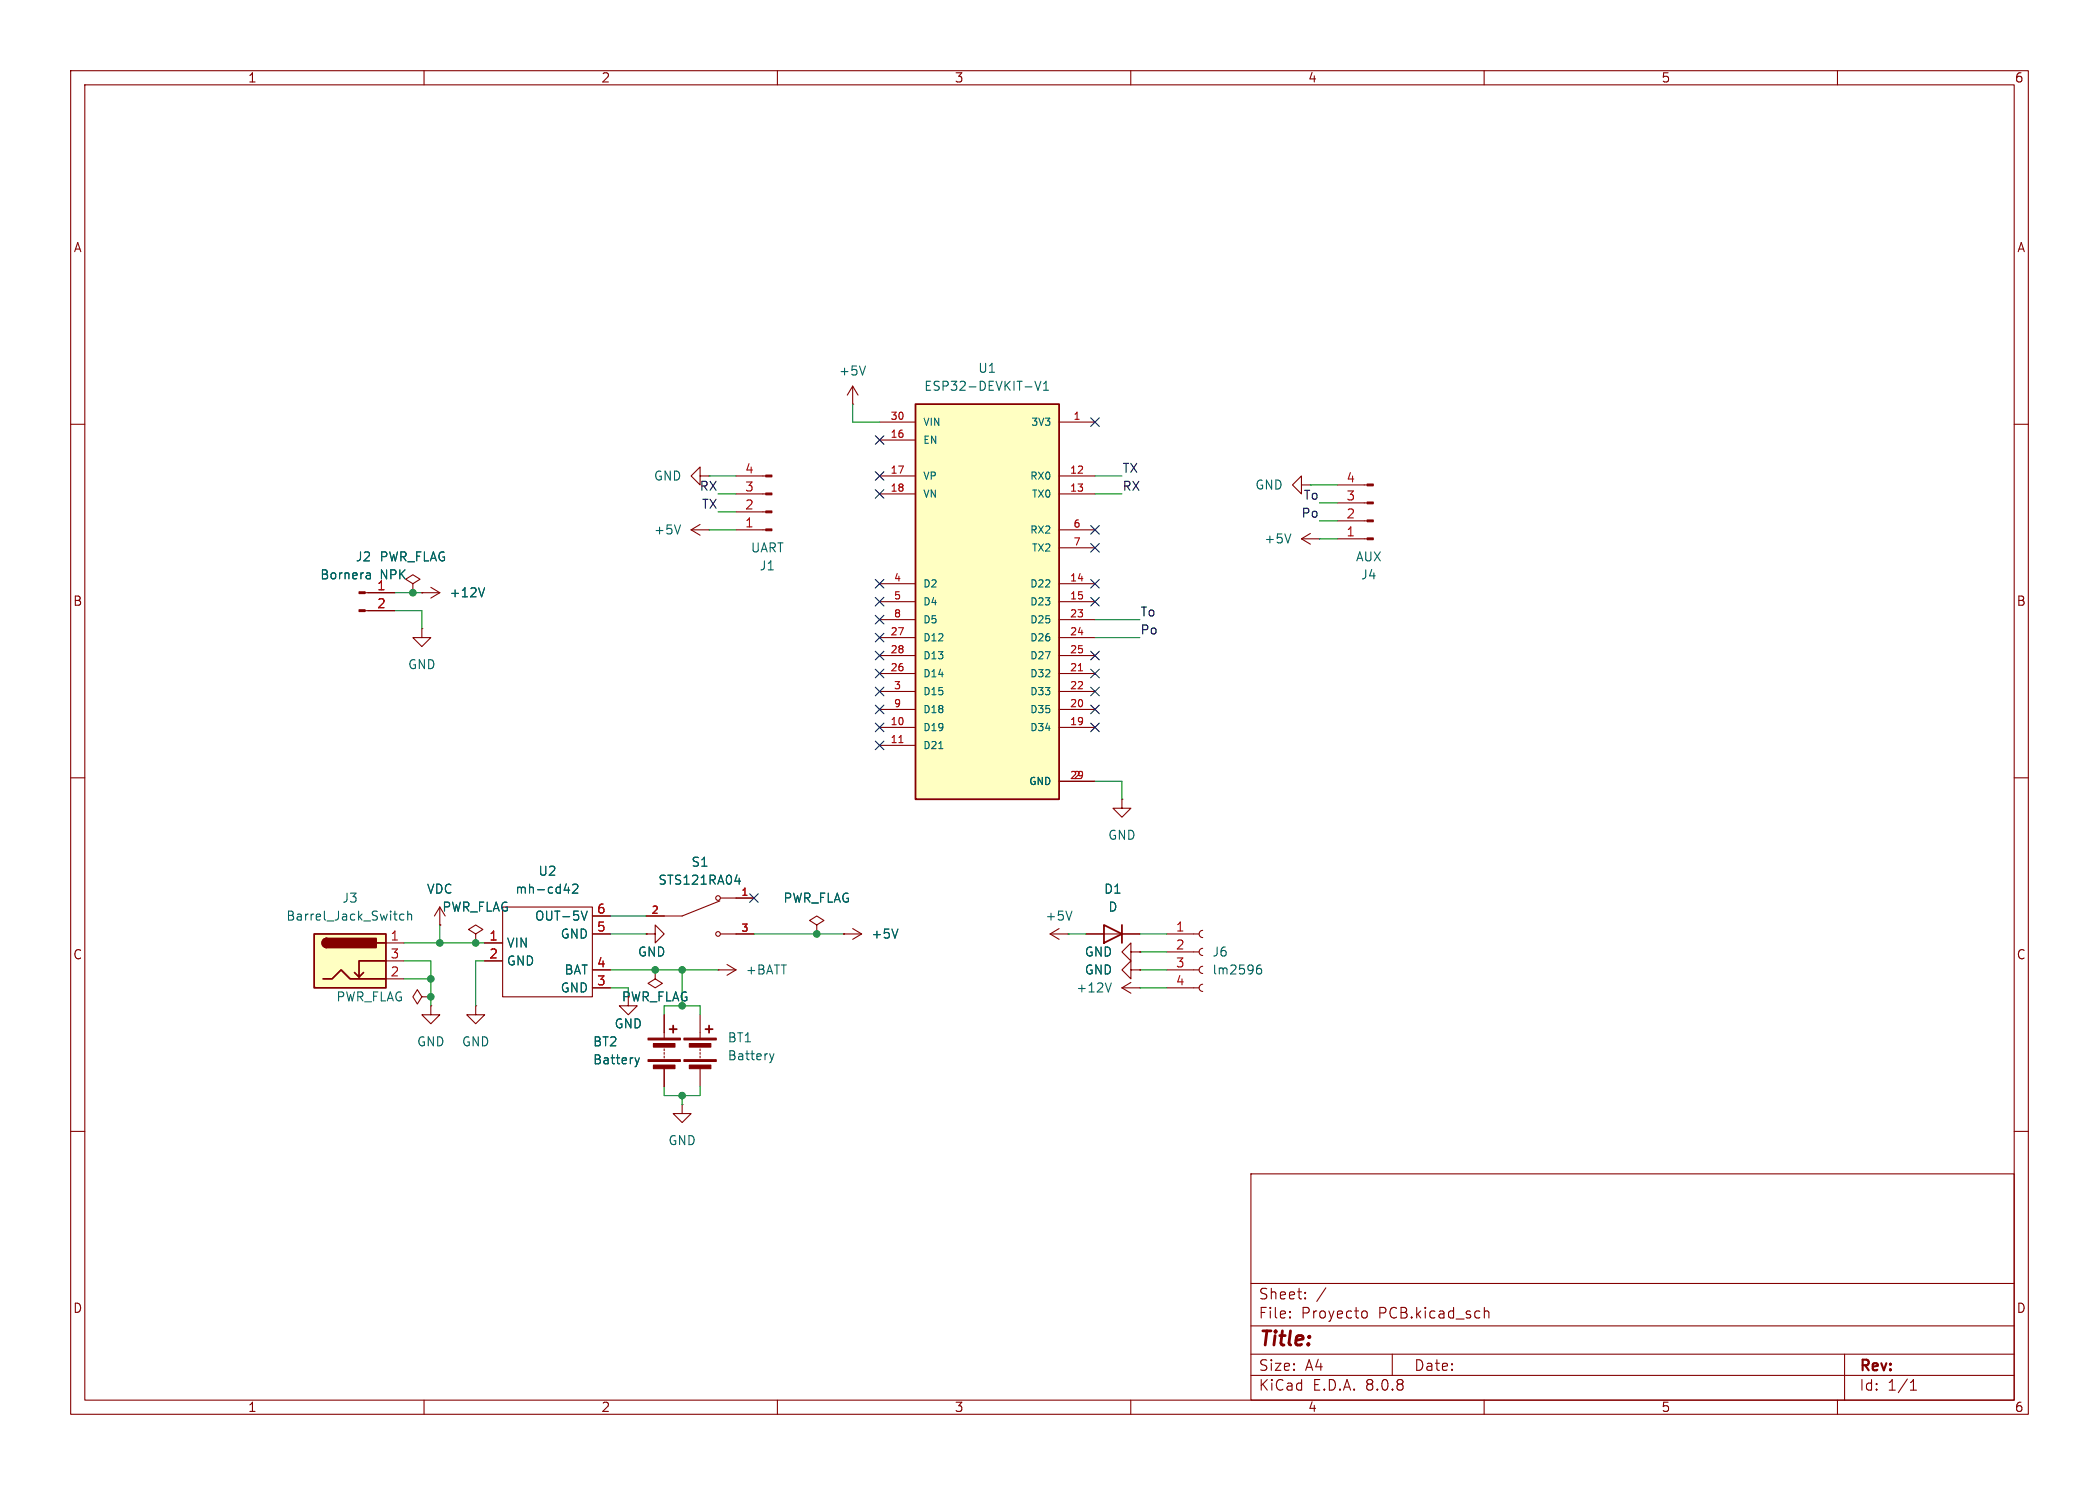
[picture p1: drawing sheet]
<svg xmlns="http://www.w3.org/2000/svg" width="297mm" height="210mm" viewBox="0 0 297 210" stroke-linecap="round" stroke-linejoin="round" font-family="sans-serif">
<g fill="none" stroke="#840000" stroke-width=".15">
<path d="M10 10h277v190h-277zM12 12h273v186h-273zM60 10v2M110 10v2M160 10v2M210 10v2M260 10v2M120.6 57.2h.1M120.6 54.6l-.7 1.3M120.6 54.6v2.6M120.6 54.6l.8 1.3M10 60h2"/>
<path d="M285 60h2M51.7 86.4h4.2M51.7 83.8h4.2M59.7 83.8h.1M59.7 83.8h2.5M61 83.1l1.2 .7M62.2 83.8l-1.2 .8M10 110h2M285 110h2M61.5 129.5l.7-1.2v2.5M62.2 130.8h.1M67.3 132.1l1-.7-1-.6-1 .6 1 .7v1.3"/>
<path d="M67.3 133.4h.1M68.6 133.4h2.5M68.6 135.9h2.5M71.1 128.3h12.7v12.7h-12.7zM83.8 137.2h2.6M83.8 139.7h2.6M83.8 132.1h2.6M83.8 129.5h2.6M92.7 137.2v1.2l1 .7-1 .6-1-.6 1-.7M92.7 137.2h.1M101.6 137.2h.1M101.6 137.2h2.5"/>
<path d="M102.9 136.4l1.2 .8M104.1 137.2l-1.2 .7M88.9 141v1.2h1.3l-1.3 1.3-1.3-1.3h1.3M94 143.5v3.3M94 148.3v.3M94 148.8v.3M94 149.4v.2M94 151.1v2.6M10 160h2M177 166h108v32h-108zM285 160h2M60 198v2"/>
<path d="M110 198v2M160 198v2M177 194.5h108M177 191.5h108M177 187.5h108M177 181.5h108M182.5 186.3h.1l-.1 .1M182.5 186.3v.1M182.5 185.5v.1M182.5 185.5h.1l-.1 .1M184.7 183.6v.1M184.7 183.6h-.1l.1 .1"/>
<path d="M184.7 182.8v.1M184.7 182.8h-.1l.1 .1M187.6 182.1l-1.3 2M193 185.4a.41 .41 0 0 1 .5 .3v.4a.41 .41 0 0 1-.5 .3M197 191.5v3M210 198v2M210 184.9v1.5M210 185.5a.37 .37 0 0 1 .7 .1v.8M260 198v2M261 191.5v6.5M270.3 196.6h.9M270.3 195.5l.4-.4v1.5"/>
</g>
<path d="M122.5 51.8l-.5 1.2M52 81l.3 .1 .1 .8M52.4 81.8l-.4 .1M52.4 81.3l-.4 .1M68.6 83.1l-.5 1.3M79.8 125.9h.8M80.4 125.5v.8M81 125.2l.2-.2h.3l.2 .2 .1 .2-.1 .2-.7 .7h.8M83.1 128.8l-.4 1.3M89.9 149.6l.3 .8M90.2 150.4l-.2 .4M90.5 149.6l-.3 .8" fill="none" stroke="#006464" stroke-width=".15"/>
<g fill="#840000" stroke="#840000" stroke-width=".15">
<path d="M50.8 86.2h.9v.3h-.9z"/>
<path d="M50.8 83.7h.9v.2h-.9z"/>
<path d="M91.7 149.9h4.6v.2h-4.6z"/>
<path d="M91.7 146.8h4.6v.3h-4.6z"/>
<path d="M92.5 150.6h3v.5h-3z"/>
<path d="M92.5 147.6h3v.5h-3z"/>
</g>
<path d="M94.7 145.5h1.1M95.2 145v1.1" fill="none" stroke="#840000" stroke-width=".25"/>
<path d="M44.4 132.1h10.2v7.6h-10.2z" fill="#ffffc2"/>
<path d="M44.4 132.1h10.2v7.6h-10.2zM45.7 138.4h1.3l1.3-1.2 1.2 1.2h5.1M46.2 132.7a.64 .64 0 0 0-.6 .7 .64 .64 0 0 0 .6 .6M51.4 137.5l-.6 .7M53.3 133.4h1.3M54.6 135.9h-3.8v2.3l-.6-.7M99.8 145.5h1M100.3 145v1.1" fill="none" stroke="#840000" stroke-width=".25"/>
<g fill="#840000" stroke="#840000" stroke-width=".25">
<path d="M45.8 132.9l.4-.2v1.3a.63 .63 0 0 1-.6-.4 .63 .63 0 0 1 .2-.7z"/>
<path d="M46.2 132.7h7v1.3h-7z"/>
</g>
<g fill="none" stroke="#840000" stroke-width=".15">
<path d="M184.1 68.6v-1.3l-1.2 1.3 1.2 1.3v-1.3h1.3M184.1 76.2l1.3 .8M184.1 76.2h2.6M185.4 68.6h.1M185.4 75.4l-1.3 .8M186.7 76.2h.1M189.2 76.2h4.2M189.2 68.6h4.2M189.2 71.1h4.2M189.2 73.7h4.2M58.4 82.6l1-.7-1-.6-1 .6 1 .7v1.2M58.4 83.8h.1"/>
<path d="M158.7 113v1.3h1.3l-1.3 1.3-1.2-1.3h1.2M158.7 113h.1M54.6 133.4h2.5M54.6 138.4h2.5M54.6 135.9h2.5M101.9 127.4l-5.4 2.1h-5.1M102 132.1h4.7M102 127h4.7M115.6 130.8l1-.6-1-.7-1 .7 1 .6v1.3M115.6 132.1h.1M119.4 132.1h.1M119.4 132.1h2.5"/>
<path d="M120.6 131.3l1.3 .8M121.9 132.1l-1.3 .7M148.6 132.1l1.3 .7M148.6 132.1h2.5M149.9 131.3l-1.3 .8M151.1 132.1h.1M160 134.6v-1.2l-1.3 1.2 1.3 1.3v-1.3h1.3M160 137.2v-1.3l-1.3 1.3 1.3 1.2v-1.2h1.3M161.3 134.6h.1M161.3 137.2h.1M165.1 132.1h4.6M165.1 139.7h4.6"/>
<path d="M165.1 137.2h4.6M165.1 134.6h4.6M170.2 139.2a.51 .51 0 0 0-.5 .5 .51 .51 0 0 0 .5 .5M170.2 136.7a.51 .51 0 0 0-.5 .5 .51 .51 0 0 0 .5 .5M170.2 134.1a.51 .51 0 0 0-.5 .5 .51 .51 0 0 0 .5 .5M170.2 131.6a.51 .51 0 0 0-.5 .5 .51 .51 0 0 0 .5 .5M59.7 141l-.6-1-.7 1 .7 1 .6-1h1.3M61 141h.1M61 142.2v1.3h1.2l-1.2 1.3-1.3-1.3h1.3M61 142.2h.1M67.3 142.2v1.3h1.3l-1.3 1.3-1.3-1.3h1.3M67.3 142.2h.1"/>
<path d="M96.5 156.2v1.3h1.3l-1.3 1.3-1.3-1.3h1.3M96.5 156.2h.1M99.1 143.5v3.3M99.1 148.3v.3M99.1 148.8v.3M99.1 149.4v.2M99.1 151.1v2.6"/>
<circle cx="101.6" cy="132.1" r=".33"/>
<circle cx="101.6" cy="127" r=".33"/>
</g>
<g fill="none" stroke="#006464" stroke-width=".15">
<path d="M182.6 75.5l-.4 1.3M57.1 129.3h-.3l-.3 .2v.4l.2 .2h.4M57.7 129.4l.2-.1h.3v.8M57.7 128.8v1.3M104 124.6h.8M104.6 124.2v.8M127.1 131.4l-.5 1.3M151.7 128.8l-.4 1.3M177.8 137.2l.2-.2h.3l.2 .2v.3l-.2 .2h-.4l-.1-.2M178.4 136.5a.5 .5 0 0 0-.6 .5M108.9 149l.3 .9M109.2 149.9l-.2 .3"/>
<path d="M109.5 149l-.3 .9"/>
</g>
<g fill="#840000" stroke="#840000" stroke-width=".15">
<path d="M96.8 149.9h4.5v.2h-4.5z"/>
<path d="M96.8 146.8h4.5v.3h-4.5z"/>
<path d="M97.5 150.6h3.1v.5h-3.1z"/>
<path d="M97.5 147.6h3.1v.5h-3.1z"/>
<path d="M193.4 68.5h.9v.2h-.9z"/>
<path d="M193.4 71h.9v.2h-.9z"/>
<path d="M193.4 73.5h.9v.3h-.9z"/>
<path d="M193.4 76.1h.9v.2h-.9z"/>
</g>
<path d="M129.5 57.2h20.4v55.8h-20.4z" fill="#ffffc2"/>
<path d="M129.5 57.2h20.4v55.8h-20.4zM156.2 130.8l2.5 1.3-2.5 1.3zM158.7 130.8v2.6" fill="none" stroke="#840000" stroke-width=".25"/>
<g fill="none" stroke="#840000" stroke-width=".15">
<path d="M124.5 59.7h5M149.9 59.7h5M97.8 74.9h2.5M97.8 74.9l1.3 .8M99.1 67.3v-1.3l-1.3 1.3 1.3 1.3v-1.3h1.2M99.1 74.2l-1.3 .7M100.3 74.9h.1M100.3 67.3h.1M104.1 67.3h4.3M104.1 69.9h4.3M104.1 74.9h4.3M104.1 72.4h4.3"/>
<path d="M124.5 67.3h5M124.5 69.9h5M124.5 62.2h5M149.9 67.3h5M149.9 69.9h5M149.9 74.9h5M149.9 77.5h5M52.1 83.8h3.8M52.1 86.4h3.8M58.4 83.8h.1M59.7 88.9v1.3h1.3l-1.3 1.2-1.3-1.2h1.3M59.7 88.9h.1"/>
<path d="M59.7 83.8h.1M124.5 82.6h5M124.5 85.1h5M124.5 95.3h5M124.5 97.8h5M124.5 87.6h5M124.5 90.2h5M124.5 92.7h5M149.9 82.6h5M149.9 85.1h5M149.9 95.3h5M149.9 97.8h5"/>
<path d="M149.9 87.6h5M149.9 90.2h5M149.9 92.7h5M124.5 102.9h5M124.5 105.4h5M124.5 100.3h5M149.9 102.9h5M149.9 110.5h5M149.9 100.3h5M62.2 130.8h.1M67.3 133.4h.1M68.6 133.4h2.5"/>
<path d="M68.6 135.9h2.5M83.8 132.1h2.6M83.8 139.7h2.6M83.8 137.2h2.6M83.8 129.5h2.6M91.4 132.1h1.3v-1.3l1.3 1.3-1.3 1.3v-1.3M91.4 132.1h.1M91.4 129.5h2.6M92.7 137.2h.1M104.1 132.1h2.6M104.1 127h2.6M115.6 132.1h.1"/>
<path d="M119.4 132.1h.1M153.7 132.1h7.6M158.7 139.7l1.3 .8M158.7 139.7h2.6M160 138.9l-1.3 .8M161.3 139.7h.1M161.3 137.2h.1M161.3 134.6h.1M94 143.5v2.6M94 151.1v2.6"/>
</g>
<g fill="none" stroke="#006464" stroke-width=".15">
<path d="M146.4 53.9l.5 1.3 .4-1.3M147.7 55.2h.7M147.7 54.3l.3-.4v1.3M96.3 74.2l-.4 1.3M52 81l.3 .1 .1 .8M52.4 81.8l-.4 .1M52.4 81.3l-.4 .1M68.6 83.1l-.5 1.3M132.8 105.9h.6M79.8 125.9h.8M80.4 125.5v.8M81 125.2l.2-.2h.3l.2 .2 .1 .2-.1 .2-.7 .7h.8"/>
<path d="M83.1 128.8l-.4 1.3M104 124.6h.8M104.6 124.2v.8M127.1 131.4l-.5 1.3M157.2 139l-.4 1.3M89.9 149.6l.3 .8M90.2 150.4l-.2 .4M90.5 149.6l-.3 .8"/>
</g>
<path d="M152.6 94.9h.6M127.2 105h.6" fill="none" stroke="#a90000" stroke-width=".15"/>
<g fill="#840000" stroke="#840000" stroke-width=".15">
<path d="M108.4 67.2h.8v.2h-.8z"/>
<path d="M108.4 69.7h.8v.3h-.8z"/>
<path d="M108.4 72.3h.8v.2h-.8z"/>
<path d="M108.4 74.8h.8v.3h-.8z"/>
</g>
<g fill="none" stroke="#009600" stroke-width=".15">
<path d="M120.6 57.2v2.5h3.9M100.3 67.3h3.8M100.3 74.9h3.8M101.6 69.9h2.5M101.6 72.4h2.5M154.9 69.9h3.8M154.9 67.3h3.8M185.4 68.6h3.8M186.7 76.2h2.5M186.7 71.1h2.5M186.7 73.7h2.5M55.9 86.4h3.8v2.5"/>
<path d="M55.9 83.8h3.8M154.9 90.2h6.4M154.9 87.6h6.4M154.9 110.5h3.8v2.5M57.1 135.9h3.9v6.3M57.1 138.4h3.9M57.1 133.4h11.5M62.2 130.8v2.6M68.6 135.9h-1.3v6.3M86.4 139.7h2.5v1.3M86.4 129.5h5M86.4 137.2h15.2"/>
<path d="M86.4 132.1h5M96.5 137.2v5h2.6v1.3M106.7 132.1h12.7M151.1 132.1h2.6M161.3 139.7h3.8M161.3 137.2h3.8M161.3 132.1h3.8M161.3 134.6h3.8M94 153.7v1.2h5.1v-1.2M94 142.2v1.3M96.5 154.9v1.3"/>
</g>
<g fill="none" stroke="#000084" stroke-width=".15">
<path d="M154.3 59.1l1.2 1.2M155.5 59.1l-1.2 1.2M123.9 66.7l1.2 1.2M123.9 61.6l1.2 1.2M123.9 69.2l1.2 1.3M125.1 66.7l-1.2 1.2M125.1 61.6l-1.2 1.2M125.1 69.2l-1.2 1.3M154.3 74.3l1.2 1.2M154.3 76.9l1.2 1.2M155.5 74.3l-1.2 1.2M155.5 76.9l-1.2 1.2"/>
<path d="M123.9 81.9l1.2 1.3M123.9 87l1.2 1.2M123.9 89.6l1.2 1.2M123.9 92.1l1.2 1.2M123.9 94.6l1.2 1.3M123.9 99.7l1.2 1.2M123.9 97.2l1.2 1.2M123.9 84.5l1.2 1.2M125.1 81.9l-1.2 1.3M125.1 87l-1.2 1.2M125.1 89.6l-1.2 1.2M125.1 92.1l-1.2 1.2"/>
<path d="M125.1 94.6l-1.2 1.3M125.1 99.7l-1.2 1.2M125.1 97.2l-1.2 1.2M125.1 84.5l-1.2 1.2M154.3 84.5l1.2 1.2M154.3 97.2l1.2 1.2M154.3 99.7l1.2 1.2M154.3 94.6l1.2 1.3M154.3 81.9l1.2 1.3M154.3 92.1l1.2 1.2M155.5 84.5l-1.2 1.2M155.5 97.2l-1.2 1.2"/>
<path d="M155.5 99.7l-1.2 1.2M155.5 94.6l-1.2 1.3M155.5 81.9l-1.2 1.3M155.5 92.1l-1.2 1.2M123.9 104.8l1.2 1.2M123.9 102.3l1.2 1.2M125.1 104.8l-1.2 1.2M125.1 102.3l-1.2 1.2M154.3 102.3l1.2 1.2M155.5 102.3l-1.2 1.2M106.1 126.4l1.2 1.2M107.3 126.4l-1.2 1.2"/>
</g>
<g fill="#009600" stroke="#009600" stroke-width=".15">
<circle cx="92.7" cy="137.2" r=".46"/>
<circle cx="67.3" cy="133.4" r=".46"/>
<circle cx="96.5" cy="142.2" r=".46"/>
<circle cx="96.5" cy="154.9" r=".46"/>
<circle cx="61" cy="141" r=".46"/>
<circle cx="96.5" cy="137.2" r=".46"/>
<circle cx="61" cy="138.4" r=".46"/>
<circle cx="62.2" cy="133.4" r=".46"/>
<circle cx="58.4" cy="83.8" r=".46"/>
<circle cx="115.6" cy="132.1" r=".46"/>
</g>
<text font-size="2.8" fill="#840000" x="178" y="190.9">Title:</text>
<g font-size="2.1" fill="#840000">
<text x="178" y="184">Sheet:</text>
<text x="178" y="186.7">File:</text>
<text x="184.1" y="186.7">Proyecto</text>
<text x="195.1" y="186.7">PCB.kicad_sch</text>
<text x="178" y="196.9">KiCad</text>
<text x="178" y="194.1">Size:</text>
<text x="184.7" y="194.1">A4</text>
<text x="185.7" y="196.9">E.D.A.</text>
<text x="193.3" y="196.9">8.0.8</text>
<text x="200" y="194.1">Date:</text>
<text x="263" y="194.3">Rev:</text>
<text x="263" y="196.9">Id:</text>
<text x="267.1" y="196.9">1/1</text>
</g>
<g font-size="1.8" fill="#840000">
<text x="35" y="11.9">1</text>
<text x="85" y="11.9">2</text>
<text x="135" y="11.9">3</text>
<text x="185" y="11.9">4</text>
<text x="235" y="11.9">5</text>
<text x="285" y="11.9">6</text>
<text x="10.3" y="35.9">A</text>
<text x="285.3" y="35.9">A</text>
<text x="10.3" y="85.9">B</text>
<text x="285.3" y="85.9">B</text>
<text x="10.3" y="135.9">C</text>
<text x="285.3" y="135.9">C</text>
<text x="87.9" y="141.8">PWR_FLAG</text>
<text x="10.3" y="185.9">D</text>
<text x="285.3" y="185.9">D</text>
<text x="35" y="199.9">1</text>
<text x="85" y="199.9">2</text>
<text x="135" y="199.9">3</text>
<text x="185" y="199.9">4</text>
<text x="235" y="199.9">5</text>
<text x="285" y="199.9">6</text>
</g>
<g font-size="1.8" fill="#006464">
<text x="118.6" y="53.3">+5V</text>
<text x="138.3" y="52.9">U1</text>
<text x="130.7" y="55.5">ESP32-DEVKIT-V1</text>
<text x="92.4" y="68.2">GND</text>
<text x="177.5" y="69.4">GND</text>
<text x="92.4" y="75.8">+5V</text>
<text x="178.8" y="77.1">+5V</text>
<text x="45.2" y="82.1">Bornera</text>
<text x="50.2" y="79.6">J2</text>
<text x="53.6" y="79.6">PWR_FLAG</text>
<text x="53.8" y="82.1">NPK</text>
<text x="106.2" y="78.3">UART</text>
<text x="107.4" y="80.9">J1</text>
<text x="191.8" y="79.6">AUX</text>
<text x="192.5" y="82.1">J4</text>
<text x="63.5" y="84.7">+12V</text>
<text x="57.7" y="94.8">GND</text>
<text x="156.7" y="119">GND</text>
<text x="76.1" y="124.1">U2</text>
<text x="93.1" y="125.3">STS121RA04</text>
<text x="97.7" y="122.8">S1</text>
<text x="40.4" y="130.4">Barrel_Jack_Switch</text>
<text x="48.3" y="127.9">J3</text>
<text x="60.3" y="126.6">VDC</text>
<text x="62.5" y="129.1">PWR_FLAG</text>
<text x="72.8" y="126.6">mh-cd42</text>
<text x="75.6" y="130.4">OUT-5V</text>
<text x="110.8" y="127.9">PWR_FLAG</text>
<text x="147.8" y="130.4">+5V</text>
<text x="156.1" y="126.6">D1</text>
<text x="156.7" y="129.1">D</text>
<text x="71.6" y="134.2">VIN</text>
<text x="71.6" y="136.8">GND</text>
<text x="79.2" y="132.9">GND</text>
<text x="90.2" y="135.5">GND</text>
<text x="123.2" y="132.9">+5V</text>
<text x="153.4" y="135.5">GND</text>
<text x="171.5" y="135.5">J6</text>
<text x="47.5" y="141.8">PWR_FLAG</text>
<text x="79.2" y="140.6">GND</text>
<text x="79.8" y="138">BAT</text>
<text x="105.4" y="138">+BATT</text>
<text x="152.2" y="140.6">+12V</text>
<text x="153.4" y="138">GND</text>
<text x="171.5" y="138">lm2596</text>
<text x="58.9" y="148.2">GND</text>
<text x="65.3" y="148.2">GND</text>
<text x="83.8" y="148.2">BT2</text>
<text x="86.9" y="145.6">GND</text>
<text x="102.9" y="147.6">BT1</text>
<text x="83.8" y="150.7">Battery</text>
<text x="102.9" y="150.2">Battery</text>
<text x="94.5" y="162.2">GND</text>
</g>
<g font-size="1.8" fill="#0f0f0f">
<text x="98.9" y="69.5">RX</text>
<text x="158.7" y="69.5">RX</text>
<text x="158.7" y="67">TX</text>
<text x="184.4" y="70.8">To</text>
<text x="99.2" y="72">TX</text>
<text x="184.1" y="73.3">Po</text>
<text x="161.3" y="87.3">To</text>
<text x="161.3" y="89.8">Po</text>
</g>
<g font-size="1.8" fill="#a90000">
<text x="105.3" y="69.6">3</text>
<text x="105.3" y="67.1">4</text>
<text x="190.4" y="70.9">3</text>
<text x="190.4" y="68.3">4</text>
<text x="105.3" y="74.7">1</text>
<text x="105.3" y="72.1">2</text>
<text x="190.4" y="75.9">1</text>
<text x="190.4" y="73.4">2</text>
<text x="53.3" y="83.6">1</text>
<text x="53.3" y="86.1">2</text>
<text x="84.4" y="131.8">5</text>
<text x="84.4" y="129.3">6</text>
<text x="166.3" y="131.8">1</text>
<text x="55.2" y="133.1">1</text>
<text x="55.2" y="135.6">3</text>
<text x="69.1" y="133.1">1</text>
<text x="69.1" y="135.6">2</text>
<text x="84.4" y="136.9">4</text>
<text x="166.3" y="134.4">2</text>
<text x="166.3" y="136.9">3</text>
<text x="55.2" y="138.2">2</text>
<text x="84.4" y="139.4">3</text>
<text x="166.3" y="139.4">4</text>
</g>
<g font-size="1.4" fill="#a90000">
<text x="125.9" y="59.4">30</text>
<text x="151.8" y="59.4">1</text>
<text x="125.9" y="62">16</text>
<text x="125.9" y="67.1">17</text>
<text x="125.9" y="69.6">18</text>
<text x="151.3" y="67.1">12</text>
<text x="151.3" y="69.6">13</text>
<text x="151.8" y="74.7">6</text>
<text x="151.8" y="77.2">7</text>
<text x="126.4" y="82.3">4</text>
<text x="151.3" y="82.3">14</text>
<text x="125.9" y="89.9">27</text>
<text x="126.4" y="84.8">5</text>
<text x="126.4" y="87.4">8</text>
<text x="151.3" y="84.8">15</text>
<text x="151.3" y="87.4">23</text>
<text x="151.3" y="89.9">24</text>
<text x="125.9" y="95">26</text>
<text x="125.9" y="92.5">28</text>
<text x="151.3" y="95">21</text>
<text x="151.3" y="92.5">25</text>
<text x="126.4" y="97.5">3</text>
<text x="126.4" y="100.1">9</text>
<text x="151.3" y="100.1">20</text>
<text x="151.3" y="97.5">22</text>
<text x="125.9" y="102.6">10</text>
<text x="125.9" y="105.2">11</text>
<text x="151.3" y="102.6">19</text>
<text x="151.3" y="110.2">29</text>
<text x="151.8" y="110.2">2</text>
<text x="92.1" y="129.3">2</text>
<text x="104.8" y="126.7">1</text>
<text x="104.8" y="131.8">3</text>
</g>
<g font-size="1.4" fill="#006464">
<text x="130.6" y="63">EN</text>
<text x="130.6" y="60.4">VIN</text>
<text x="145.8" y="60.4">3V3</text>
<text x="130.6" y="68">VP</text>
<text x="130.6" y="70.6">VN</text>
<text x="145.6" y="68">RX0</text>
<text x="145.9" y="70.6">TX0</text>
<text x="145.6" y="75.7">RX2</text>
<text x="130.6" y="83.3">D2</text>
<text x="145.6" y="83.3">D22</text>
<text x="145.9" y="78.2">TX2</text>
<text x="130.6" y="85.8">D4</text>
<text x="130.6" y="88.4">D5</text>
<text x="145.6" y="85.8">D23</text>
<text x="145.6" y="88.4">D25</text>
<text x="130.6" y="96">D14</text>
<text x="130.6" y="90.9">D12</text>
<text x="130.6" y="93.4">D13</text>
<text x="145.6" y="96">D32</text>
<text x="145.6" y="90.9">D26</text>
<text x="145.6" y="93.4">D27</text>
<text x="130.6" y="98.5">D15</text>
<text x="130.6" y="101.1">D18</text>
<text x="145.6" y="101.1">D35</text>
<text x="145.6" y="98.5">D33</text>
<text x="130.6" y="103.6">D19</text>
<text x="130.6" y="106.1">D21</text>
<text x="145.6" y="103.6">D34</text>
<text x="145.5" y="111.2">GND</text>
</g>
</svg>
